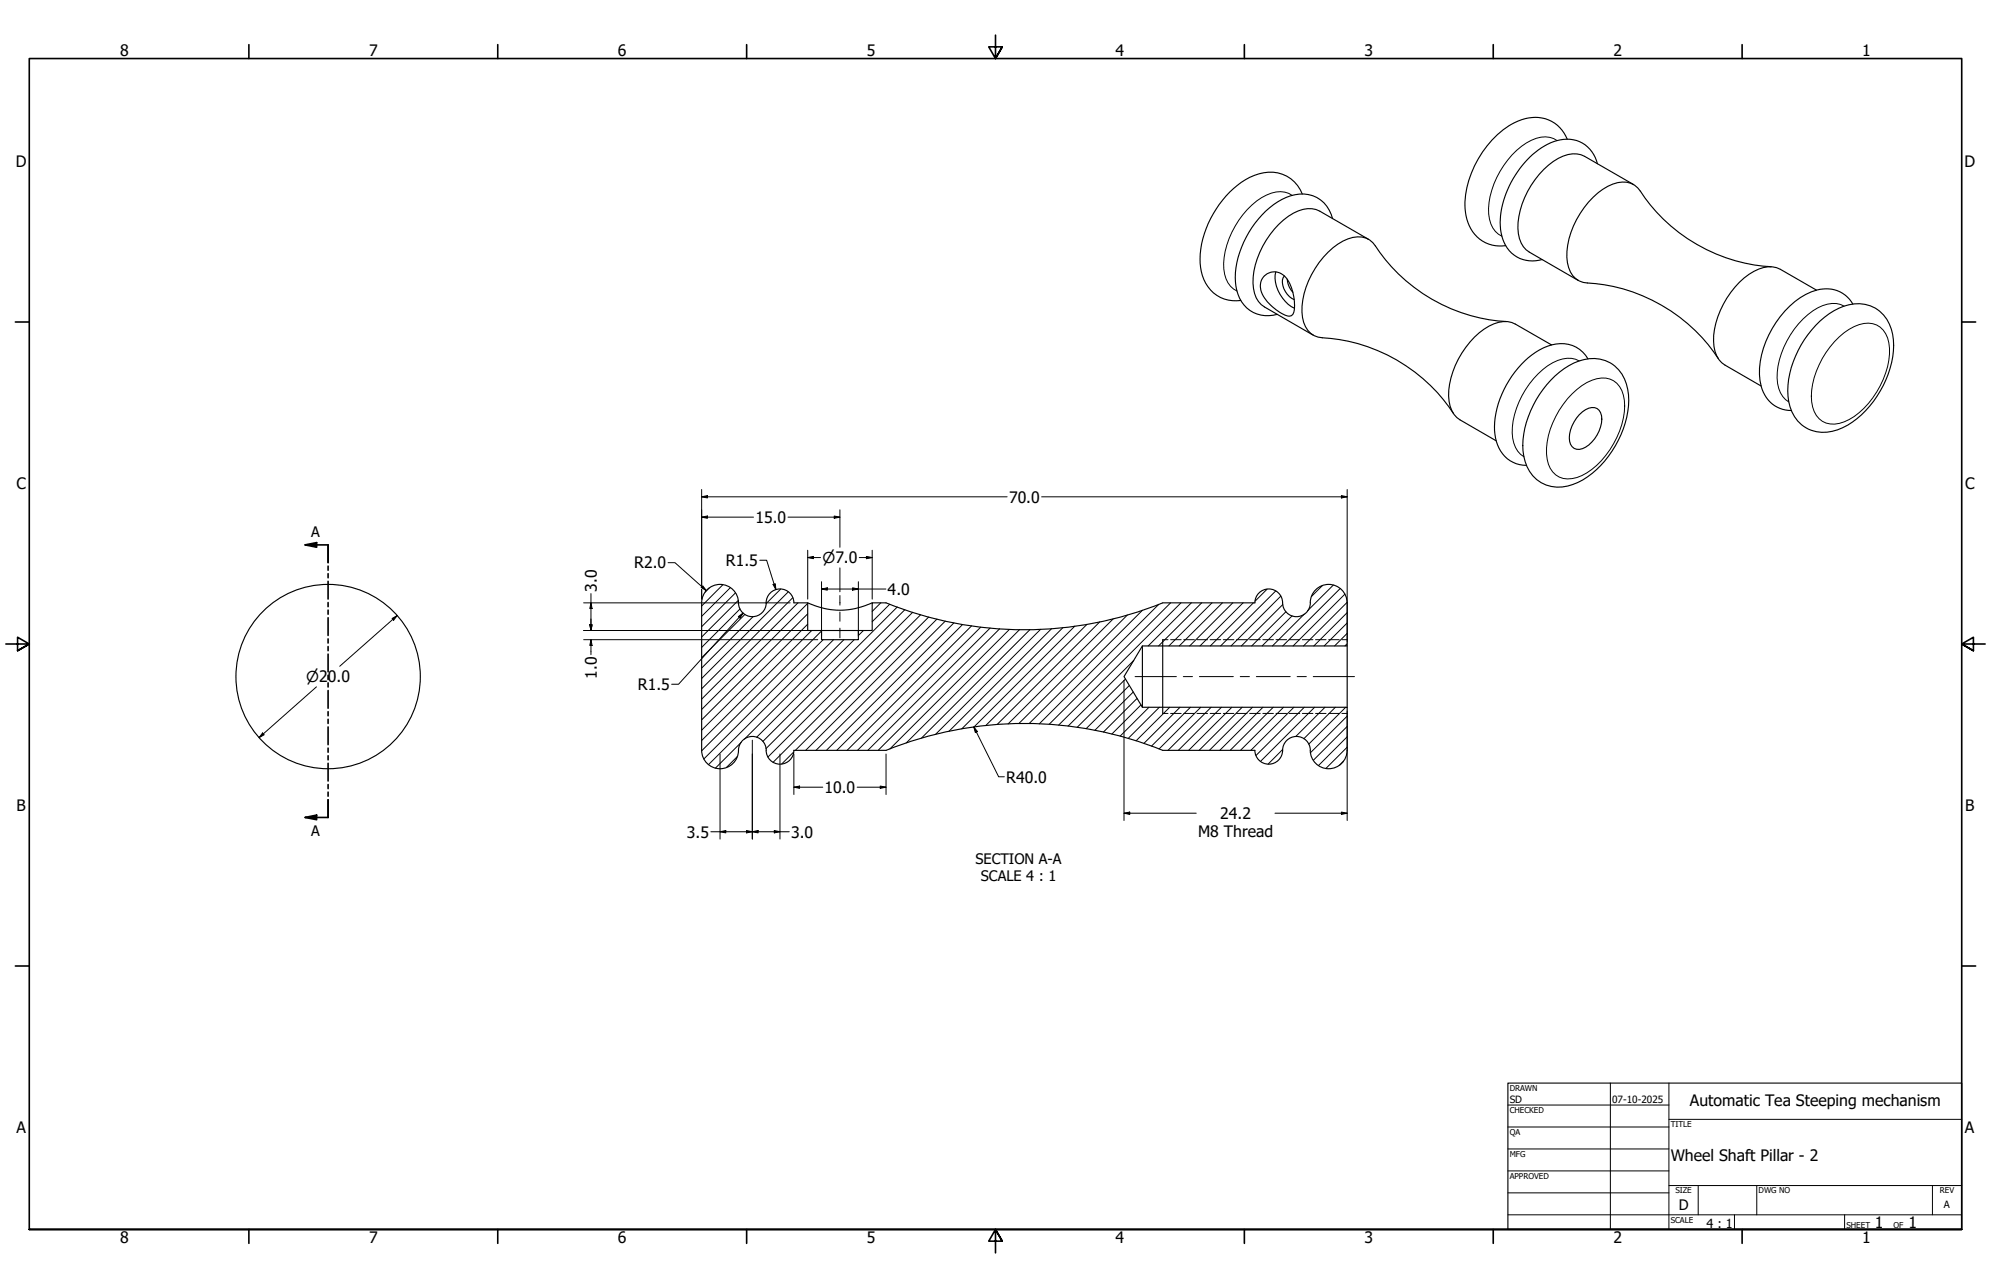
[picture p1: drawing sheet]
<svg xmlns="http://www.w3.org/2000/svg" width="864mm" height="559mm" viewBox="0 0 864 559" stroke-linecap="round" stroke-linejoin="round" font-family="sans-serif">
<!-- layer: Hatch (ANSI) -->
<g fill="none" stroke="#000" stroke-width=".43">
<path d="M307.7 255.1l-1.8 1.8M313.5 253.7l-9.2 9.2M316.8 255l-12.5 12.4M319 257.2l-14.7 14.7M338.6 255.6l-6.3 6.3M341.9 256.8l-37.6 37.6M343.9 259.3l-39.6 39.5M549.6 255.6l-5.2 5.2M553.4 256.4l-24 23.8M555.6 258.6l-21.6 21.6M573.6 254.1l-4.7 4.7M578.3 253.8l-11.1 11.1"/>
<path d="M581.3 255.3l-24.9 24.9M583.4 257.8l-22.5 22.4M320.2 260.5l-15.9 15.9M321 264.2l-16.7 16.7M323.1 266.6l-18.8 18.8M326.7 267.5l-22.4 22.3M346.1 261.5l-41.8 41.8M350.3 270.8l-46 46M350.3 266.3l-46 46M350.3 261.8l-46 46M352.1 273.5l-47.8 47.8M356.3 273.8l-52 52"/>
<path d="M357 277.5l-51.7 51.8M361.6 277.5l-54.3 54.3M366 277.5l-43.1 43.2M370.5 277.5l-42.3 42.4M374.5 273.5l-2.2 2.2M382 261.5l-3.7 3.8M385.9 262.1l-7.6 7.6M389.2 263.3l-58.3 58.4M392.5 264.5l-60.3 60.3M395.9 265.6l-62.8 62.8M399.3 266.7l-64 64M402.8 267.7l-57.8 57.8"/>
<path d="M406.4 268.6l-56.9 56.9M410 269.5l-56.1 56M413.8 270.2l-55.3 55.3M417.5 270.9l-54.6 54.6M421.4 271.5l-54 54M425.4 272.1l-53.5 53.4M429.5 272.5l-53.1 53M433.6 272.8l-52.7 52.7M437.9 273l-51.9 51.9M442.2 273.2l-49.1 49.1M446.8 273.2l-47.1 47M451.4 273l-45.6 45.6"/>
<path d="M456.1 272.8l-44.5 44.5M461.1 272.3l-43.9 43.9M466.2 271.7l-43.7 43.7M471.5 270.9l-43.9 43.9M477.1 269.8l-44.6 44.5M482.9 268.5l-45.6 45.6M489 266.8l-47.1 47.1M495.5 264.8l-49.1 49.1M502.6 262.2l-51.8 51.8M507.8 261.5l-52.8 52.8M512.2 261.5l-53 53.1M516.7 261.5l-18.7 18.7"/>
<path d="M521.2 261.5l-18.7 18.7M525.7 261.5l-18.7 18.7M530.2 261.5l-18.7 18.7M534.7 261.5l-18.7 18.7M539.2 261.5l-18.7 18.7M543.7 261.5l-18.7 18.7M556.4 262.3l-18 17.9M557.8 265.4l-14.9 14.8M560.5 267.2l-13.1 13M565.7 266.4l-13.8 13.8M584.3 261.3l-18.9 18.9M584.3 279.3l-.9 .9"/>
<path d="M584.3 274.8l-5.4 5.4M584.3 270.3l-9.9 9.9M584.3 265.8l-14.4 14.4M488.2 294.6l-21 21M489.9 297.4l-18.8 18.8M491.8 286.5l-28.5 28.5M491.6 300.2l-16.7 16.6M493.2 303l-14.6 14.6M494.9 305.8l-12.6 12.7M498.4 306.8l-12.6 12.6M502.9 306.8l-13.5 13.6M507.4 306.8l-14.6 14.6"/>
<path d="M511.8 306.8l-15.6 15.7M516.4 306.8l-16.9 16.9M520.8 306.8l-18.1 18.1M525.3 306.8l-18.7 18.7M529.8 306.8l-18.7 18.7M534.3 306.8l-18.7 18.7M538.8 306.8l-18.7 18.7M543.3 306.8l-18.7 18.7M547.8 306.8l-18.7 18.7M552.3 306.8l-18.7 18.7M556.8 306.8l-18.7 18.7M561.2 306.8l-18.7 18.7"/>
<path d="M565.7 306.8l-20.9 21M570.2 306.8l-23.4 23.5M574.7 306.8l-12.7 12.8M579.2 306.8l-13.7 13.7M583.7 306.8l-16 16.1M584.3 319.7l-12.4 12.4M584.3 315.2l-14.6 14.6M584.3 310.7l-15.9 15.9M319.8 328.3l-4.7 4.7M321.5 322.1l-11.2 11.2M344.2 326.3l-5.1 5.1M556.4 325.2l-6.3 6.3"/>
<path d="M582.8 330.2l-1.8 1.8M584.3 324.2l-9.2 9.2"/>
</g>
<!-- layer: Visible (ANSI) -->
<g fill="none" stroke="#000" stroke-width=".49">
<path d="M679.8 60.4a15.3 15.3 0 0 0-21.2-7.9 41.3 41.3 0 0 0-22.3 28.9 22.3 22.3 0 0 0 4.4 21.4 14.6 14.6 0 0 0 12.4 3.8M692.9 71a13.7 13.7 0 0 0-18.9-9.6 39.5 39.5 0 0 0-21.8 25.7 24.6 24.6 0 0 0 1.6 20.5 13.5 13.5 0 0 0 15.1 5M564.9 84.2a15.2 15.2 0 0 0-20.8-8.1 40.8 40.8 0 0 0-21.7 25.3 27.8 27.8 0 0 0 .6 21.5 14.6 14.6 0 0 0 15.2 7.5M578 94.8a13.6 13.6 0 0 0-18.2-9.9 38.5 38.5 0 0 0-22.1 24.5 25.9 25.9 0 0 0 .8 21.4 13.5 13.5 0 0 0 15.5 5.6M708.6 80.1l-21.2-12.3a11.7 11.7 0 0 0-11.5 .9 37.2 37.2 0 0 0-17.5 30.3 11.7 11.7 0 0 0 5 10.4l21.2 12.3M548.5 119.7a6.8 6.8 0 0 1 10.9 3.2 18.1 18.1 0 0 1 1.4 13.5 3.9 3.9 0 0 1-5-.5 19.7 19.7 0 0 1-8.9-10.1 6.3 6.3 0 0 1 1.6-6.1zM553.4 118a15.1 15.1 0 0 0 8.1 15.7M557.1 119.7a6.3 6.3 0 0 0 1.2 8l1 1 2 1.3M593.7 103.9l-21.2-12.3a11.7 11.7 0 0 0-11.5 .9 37.2 37.2 0 0 0-17.5 30.3 11.5 11.5 0 0 0 5 10.4l21.2 12.3M768.3 115.7a74 74 0 0 1-57.9-34.2 9.5 9.5 0 0 0-10.8-1.6 35.4 35.4 0 0 0-19.1 23.7 19.5 19.5 0 0 0 1.7 16 8.4 8.4 0 0 0 6.3 3.2 73.4 73.4 0 0 1 56.8 32.7M558.3 121.1a9.3 9.3 0 0 0 2.5 5.7M653.4 139.5a73.9 73.9 0 0 1-57.9-34.2 9.5 9.5 0 0 0-10.8-1.7 35.4 35.4 0 0 0-19.1 23.8 19.4 19.4 0 0 0 1.7 16 8.2 8.2 0 0 0 6.3 3.1 73.2 73.2 0 0 1 56.8 32.8"/>
<path d="M787.9 125.9l-15.7-9.1a11.7 11.7 0 0 0-11.4 .9 37 37 0 0 0-17.5 30.3 11.6 11.6 0 0 0 4.9 10.4l15.7 9.1M803.7 131.9a13.7 13.7 0 0 0-18-5.3 39.5 39.5 0 0 0-20.8 24.4 25.9 25.9 0 0 0 .6 20.3 12.9 12.9 0 0 0 11.5 6.8M673 149.6l-15.7-9a11.7 11.7 0 0 0-11.5 .9 37.2 37.2 0 0 0-17.5 30.3 11.9 11.9 0 0 0 5 10.4l15.7 9M688.8 155.7a14.1 14.1 0 0 0-19.2-4.8 41.1 41.1 0 0 0-21.3 36 14.4 14.4 0 0 0 13.8 15M787.5 141.2a26.9 26.9 0 0 1 19.1-9.4 15.2 15.2 0 0 1 14.3 13.3 40.2 40.2 0 0 1-9.9 31.1 27.7 27.7 0 0 1-20.8 11.4 15.1 15.1 0 0 1-14.3-13.4 39.8 39.8 0 0 1 9.9-31zM672.6 165a26.9 26.9 0 0 1 19.1-9.5 15.1 15.1 0 0 1 14.3 13.4 40 40 0 0 1-9.9 31.1 27.7 27.7 0 0 1-20.8 11.3 15.1 15.1 0 0 1-14.3-13.3 39.9 39.9 0 0 1 9.9-31.1zM685 179.9a6.8 6.8 0 0 1 7.7-2.7 6.7 6.7 0 0 1 1.5 8 13.5 13.5 0 0 1-9.2 9.8 4.2 4.2 0 0 1-4.3-5 16 16 0 0 1 4.3-10.1zM350.3 261.5a32.1 32.1 0 0 0 28 0M356.3 273.5h16M504.3 277.5v32M544.3 261.5a6.1 6.1 0 0 1 6.6-6 6.1 6.1 0 0 1 5.5 7 6.1 6.1 0 0 0 7 5 6.1 6.1 0 0 0 5-7.1 8 8 0 0 1 8.5-6.8 8 8 0 0 1 7.4 7.9M544.3 261.5l-40 .1a160.1 160.1 0 0 1-120-.1h-6v12h-6v4h-16v-4h-6v-12h-6a6.1 6.1 0 0 0-6.5-6 6.1 6.1 0 0 0-5.5 7 6.1 6.1 0 0 1-7.1 4.9 6.1 6.1 0 0 1-5-7 8 8 0 0 0-8.4-6.8 8 8 0 0 0-7.5 7.9v64a8.1 8.1 0 0 0 8.6 8 8.1 8.1 0 0 0 7.5-9 6.1 6.1 0 0 1 7-4.9 6.1 6.1 0 0 1 5 6.9 6 6 0 0 0 6.4 5 6 6 0 0 0 5.5-6h40"/>
<path d="M584.3 261.5v18.7h-88.8l-8 13.3 8 13.3h88.8v18.7M495.5 280.2v26.6M584.3 280.2v26.6M384.4 325.5a160 160 0 0 1 120 0h39.9M544.3 325.5a6.1 6.1 0 0 0 6.6 6 6.1 6.1 0 0 0 5.5-7 6.1 6.1 0 0 1 7-4.9 6.1 6.1 0 0 1 5 7 8 8 0 0 0 8.5 6.9 8 8 0 0 0 7.4-8"/>
<circle cx="142.3" cy="293.5" r="40"/>
</g>
<!-- layer: Hidden Narrow (ANSI) -->
<g fill="none" stroke="#000" stroke-width=".43">
<path d="M504.3 277.5h2.3M507.8 277.5h4.5M513.5 277.5h4.6M519.2 277.5h4.6M524.9 277.5h4.6M530.6 277.5h4.6M536.3 277.5h4.6M542 277.5h4.6M547.8 277.5h4.5M553.5 277.5h4.6M559.2 277.5h4.6M564.9 277.5h4.6"/>
<path d="M570.6 277.5h4.6M576.3 277.5h4.6M582 277.5h2.3M504.3 309.5h2.3M507.8 309.5h4.5M513.5 309.5h4.6M519.2 309.5h4.6M524.9 309.5h4.6M530.6 309.5h4.6M536.3 309.5h4.6M542 309.5h4.6M547.8 309.5h4.5"/>
<path d="M553.5 309.5h4.6M559.2 309.5h4.6M564.9 309.5h4.6M570.6 309.5h4.6M576.3 309.5h4.6M582 309.5h2.3"/>
</g>
<!-- layer: Visible Narrow (ANSI) -->
<path d="M675.4 61a10.7 10.7 0 0 0-11.2-.1 36.6 36.6 0 0 0-18.5 32 10.8 10.8 0 0 0 5.7 9.6M560.5 84.8a10.7 10.7 0 0 0-11.2-.2 36.6 36.6 0 0 0-18.5 32.1 10.8 10.8 0 0 0 5.7 9.6M799.9 132.8a11.6 11.6 0 0 0-11.5 .8 37.2 37.2 0 0 0-17.6 30.4 11.7 11.7 0 0 0 5.1 10.4M685 156.6a11.6 11.6 0 0 0-11.5 .8 37.2 37.2 0 0 0-17.6 30.4 11.7 11.7 0 0 0 5.1 10.4M795.8 148.2a21.9 21.9 0 0 1 14.7-8 9.2 9.2 0 0 1 8.8 8.6 34.8 34.8 0 0 1-8.8 26.1 23.8 23.8 0 0 1-14.7 9.1 9.5 9.5 0 0 1-10-9.7 36.1 36.1 0 0 1 10-26.1zM681.9 170.9a19.6 19.6 0 0 1 14.6-6.9 9.6 9.6 0 0 1 8.1 9.7 36.5 36.5 0 0 1-18.5 32.6 10.2 10.2 0 0 1-12.6-1.5 16.5 16.5 0 0 1-2.4-13 39.7 39.7 0 0 1 10.8-20.9z" fill="none" stroke="#000" stroke-width=".43"/>
<!-- layer: Section Line (ANSI) -->
<g fill="none" stroke="#000" stroke-width=".71">
<path d="M132.3 236.4l5-1v2zM132.3 236.4h10v7.7M142.3 245.6v1.8M142.3 248.9v1.8M142.3 252.2v7.7M142.3 261.4v1.8M142.3 264.7v1.8M142.3 268v7.7M142.3 277.2v1.8M142.3 280.5v1.8M142.3 283.8v7.7M142.3 293v1.8"/>
<path d="M142.3 296.3v1.8M142.3 299.6v7.7M142.3 308.8v1.8M142.3 312.1v1.8M142.3 315.4v7.7M142.3 324.6v1.8M142.3 327.9v1.8M142.3 331.2v7.6M132.3 354.6l5-1v2zM142.3 340.4v1.8M142.3 343.6v1.8M142.3 347v7.6h-10"/>
</g>
<g fill="#000">
<path d="M132.3 236.4l5-1v2z" fill-rule="evenodd"/>
<path d="M132.3 354.6l5-1v2z" fill-rule="evenodd"/>
</g>
<!-- layer: Border (ANSI) -->
<g fill="none" stroke="#000" stroke-width=".71">
<path d="M107.9 19.4v6M215.9 19.4v6M323.8 19.4v6M431.8 15.2v10.2l-2.9-5.1h5.8l-2.9 5.1 2.9-5.1M539.8 19.4v6M647.7 19.4v6M755.6 19.4v6M6.7 139.7h6M850.9 139.7h6M2.5 279.4h10.2l-5.1-2.9v5.8l5.1-2.9-5.1 2.9M861.1 279.4h-10.2l5.1-2.9v5.8l-5.1-2.9 5.1 2.9M6.7 419.1h6"/>
<path d="M850.9 419.1h6M12.7 533.4v-508h838.2v508h-838.2h838.2M107.9 533.4v6M215.9 533.4v6M323.8 533.4v6M434.7 538.5l-2.9-5.1 2.9 5.1h-5.8l2.9-5.1v10.2M539.8 533.4v6M647.7 533.4v6M755.6 533.4v6"/>
</g>
<!-- layer: Title (ANSI) -->
<g fill="none" stroke="#000" stroke-width=".43">
<path d="M654 479.4h69.9M698.5 469.9v63.5M723.9 469.9v63.5M654 488.9h69.9M654 498.5h69.9M723.9 485.6h127M654 508h69.9M654 517.5h69.9M723.9 514.3h127M736.6 514.3v12.7M762 514.3v12.7M838.2 514.3v12.7"/>
<path d="M654 527h196.9M752.3 527v6.4M800.1 527v6.4"/>
</g>
<path d="M654 469.9h196.9v63.5h-196.9z" fill="none" stroke="#000" stroke-width=".49"/>
<!-- layer: Dimension (ANSI) -->
<g fill="none" stroke="#000" stroke-width=".43">
<path d="M304.3 215.5l2.5-.5v1zM304.3 215.5h132.5M304.3 212.4v42.5M451.8 215.5h132.5M581.8 215l2.5 .5-2.5 .5zM584.3 212.4v66.2M304.3 224.4l2.5-.5v1zM304.3 224.4h22.5M341.8 224.4h22.5M350.3 238.7v21.2M361.8 223.9l2.5 .5-2.5 .5zM364.3 221.2v16.3"/>
<path d="M378.3 238.7v21.2M256.3 257.5v16M289.8 244.1h3l13.6 12.1M304.3 255.7v4.2M304.8 254.2l1.6 2-2.2-1.3zM329.5 243.1h3l4 12.7M335.3 253.6l1-.3 .2 2.5zM350.3 241.9l2.5-.5v1zM350.3 241.9h5.6M356.3 255.6l2.5-.6v1zM356.3 255.6h27.9M356.3 252.4v23.5"/>
<path d="M364.3 246.4v10.4M369.8 255l2.5 .6-2.5 .4zM372.3 252.4v23.5M372.7 241.9h5.6M375.8 241.4l2.5 .5-2.5 .5zM170.1 268.3l2.2-1.2-1.6 2zM172.3 267.1l-24.9 22M253.2 261.5h89.5M253.2 273.5h101.5M253.2 277.5h101.5M255.8 271h1l-.5 2.5zM256.3 261.5l.5 2.5h-1z"/>
<path d="M256.3 277.5l.5 2.5h-1zM256.3 277.5v6.5M320.3 267.5l2-1.5-1.3 2.2zM322.3 266l-28 30.9h-3M137.3 298l-24.9 22M487.5 295.1v60.9M113.9 318l.7 .8-2.2 1.2zM584.3 308.4v47.6M312.3 327.1v36.9M326.3 321.1v42.9M338.3 327.1v36.9M344.3 327.1v17.6"/>
<path d="M384.3 327.1v17.6M344.3 341.5l2.5-.5v1zM344.3 341.5h12.6M371.8 341.5h12.5M381.8 341l2.5 .5-2.5 .5zM487.5 352.8l2.5-.5v1zM487.5 352.8h31.4M553 352.8h31.3M581.8 352.3l2.5 .5-2.5 .5zM308.3 360.9h34M312.3 360.9l2.5-.6v1.1zM323.8 360.3l2.5 .6-2.5 .5z"/>
<path d="M326.3 360.9l2.5-.6v1.1zM335.8 360.3l2.5 .6-2.5 .5z"/>
</g>
<g fill="#000">
<path d="M304.3 215.5l2.5-.5v1z" fill-rule="evenodd"/>
<path d="M581.8 215l2.5 .5-2.5 .5z" fill-rule="evenodd"/>
<path d="M304.3 224.4l2.5-.5v1z" fill-rule="evenodd"/>
<path d="M361.8 223.9l2.5 .5-2.5 .5z" fill-rule="evenodd"/>
<path d="M304.8 254.2l1.6 2-2.2-1.3z" fill-rule="evenodd"/>
<path d="M335.3 253.6l1-.3 .2 2.5z" fill-rule="evenodd"/>
<path d="M350.3 241.9l2.5-.5v1z" fill-rule="evenodd"/>
<path d="M356.3 255.6l2.5-.6v1z" fill-rule="evenodd"/>
<path d="M369.8 255l2.5 .6-2.5 .4z" fill-rule="evenodd"/>
<path d="M375.8 241.4l2.5 .5-2.5 .5z" fill-rule="evenodd"/>
<path d="M170.1 268.3l2.2-1.2-1.6 2z" fill-rule="evenodd"/>
<path d="M255.8 271h1l-.5 2.5z" fill-rule="evenodd"/>
<path d="M255.8 271h1l-.5 2.5z" fill-rule="evenodd"/>
<path d="M256.3 261.5l.5 2.5h-1z" fill-rule="evenodd"/>
<path d="M320.3 267.5l2-1.5-1.3 2.2z" fill-rule="evenodd"/>
<path d="M256.3 277.5l.5 2.5h-1z" fill-rule="evenodd"/>
<path d="M113.9 318l.7 .8-2.2 1.2z" fill-rule="evenodd"/>
<path d="M344.3 341.5l2.5-.5v1z" fill-rule="evenodd"/>
<path d="M381.8 341l2.5 .5-2.5 .5z" fill-rule="evenodd"/>
<path d="M487.5 352.8l2.5-.5v1z" fill-rule="evenodd"/>
<path d="M581.8 352.3l2.5 .5-2.5 .5z" fill-rule="evenodd"/>
<path d="M312.3 360.9l2.5-.6v1.1z" fill-rule="evenodd"/>
<path d="M323.8 360.3l2.5 .6-2.5 .5z" fill-rule="evenodd"/>
<path d="M326.3 360.9l2.5-.6v1.1z" fill-rule="evenodd"/>
<path d="M335.8 360.3l2.5 .6-2.5 .5z" fill-rule="evenodd"/>
</g>
<!-- layer: Symbol (ANSI) -->
<path d="M422.4 315.4l1.6 2-.9 .4zM422.4 315.4l10.8 21.6h2.4" fill="none" stroke="#000" stroke-width=".43"/>
<path d="M422.4 315.4l1.6 2-.9 .4z" fill-rule="evenodd" fill="#000"/>
<!-- layer: Centerline (ANSI) -->
<path d="M364.3 258.4v4.1M364.3 265.5v4M364.3 272.5v4.2M492.3 293.5h18M513.3 293.5h3.9M520.2 293.5h14.8M538 293.5h3.9M544.9 293.5h14.7M562.6 293.5h4M569.6 293.5h17.9" fill="none" stroke="#000" stroke-width=".43"/>
<g font-size="6.8">
<text x="52.1" y="24.4">8</text>
<text x="160.1" y="24.4">7</text>
<text x="268" y="24.4">6</text>
<text x="376" y="24.4">5</text>
<text x="483.9" y="24.4">4</text>
<text x="591.9" y="24.4">3</text>
<text x="699.8" y="24.4">2</text>
<text x="807.8" y="24.4">1</text>
<text x="6.8" y="72.4">D</text>
<text x="852.1" y="72.4">D</text>
<text x="7.1" y="212.1">C</text>
<text x="852.3" y="212.1">C</text>
<text x="437.7" y="218">70.0</text>
<text x="327.7" y="226.9">15.0</text>
<text x="314.9" y="245.5">R1.5</text>
<text x="275.1" y="246.6">R2.0</text>
<text x="258.8" y="256.8" transform="rotate(-90 258.8 256.8)">3.0</text>
<text x="385" y="258">4.0</text>
<text x="258.8" y="294.4" transform="rotate(-90 258.8 294.4)">1.0</text>
<text x="276.7" y="299.3">R1.5</text>
<text x="436.5" y="339.5">R40.0</text>
<text x="357.6" y="344">10.0</text>
<text x="7.2" y="351.8">B</text>
<text x="852.4" y="351.8">B</text>
<text x="529.3" y="355.4">24.2</text>
<text x="298" y="363.4">3.5</text>
<text x="343.1" y="363.4">3.0</text>
<text x="519.6" y="363.3">M8 Thread</text>
<text x="733" y="479.7">Automatic Tea Steeping mechanism</text>
<text x="7.1" y="491.5">A</text>
<text x="852.3" y="491.5">A</text>
<text x="724.7" y="503.7">Wheel Shaft Pillar - 2</text>
<text x="813.3" y="532.6">1</text>
<text x="827.8" y="532.6">1</text>
<text x="52.1" y="539.4">8</text>
<text x="160.1" y="539.4">7</text>
<text x="268" y="539.4">6</text>
<text x="376" y="539.4">5</text>
<text x="483.9" y="539.4">4</text>
<text x="591.9" y="539.4">3</text>
<text x="699.8" y="539.4">2</text>
<text x="807.8" y="539.4">1</text>
</g>
<g font-size="6.5">
<text x="356.7" y="244.3">⌀7.0</text>
<text x="132.9" y="295.9">⌀20.0</text>
</g>
<g font-size="6.3">
<text x="135" y="232.9">A</text>
<text x="135" y="362.7">A</text>
<text x="423.2" y="374.8">SECTION A-A</text>
<text x="425.5" y="382.3">SCALE 4 : 1</text>
<text x="728.1" y="524.9">D</text>
</g>
<text font-size="5.5" x="740.2" y="532.6">4 : 1</text>
<g font-size="4.3">
<text x="654.8" y="478.6">SD</text>
<text x="699.3" y="478.6">07-10-2025</text>
<text x="843.2" y="524.2">A</text>
</g>
<g font-size="3.5">
<text x="654.8" y="473.2">DRAWN</text>
<text x="654.8" y="482.8">CHECKED</text>
<text x="724.7" y="488.9">TITLE</text>
<text x="654.8" y="492.3">QA</text>
<text x="654.8" y="501.8">MFG</text>
<text x="654.8" y="511.4">APPROVED</text>
<text x="726.7" y="517.7">SIZE</text>
<text x="762.8" y="517.7">DWG NO</text>
<text x="841.4" y="517.7">REV</text>
<text x="724.7" y="530.4">SCALE</text>
<text x="800.9" y="532.6">SHEET</text>
<text x="821.3" y="532.6">OF</text>
</g>
</svg>
